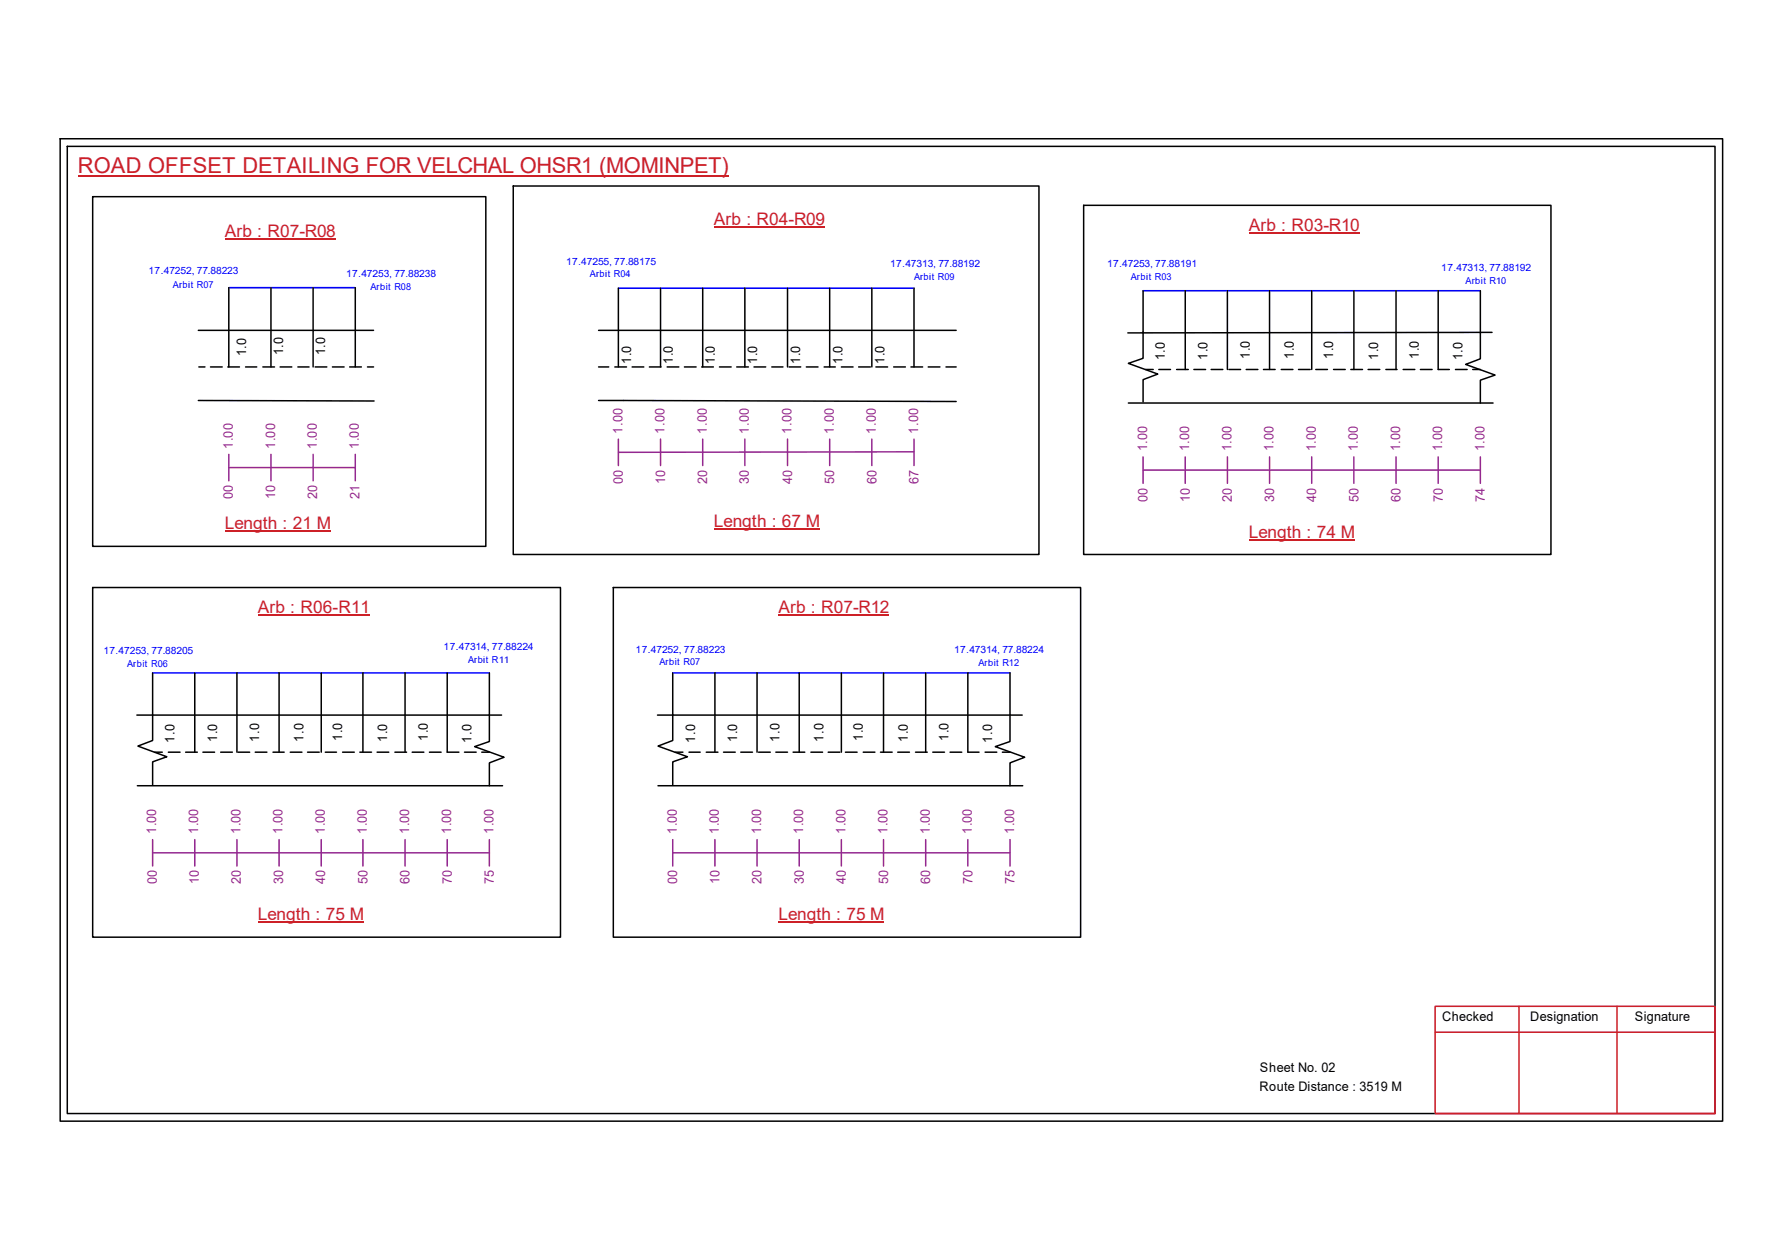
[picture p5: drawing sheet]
<svg xmlns="http://www.w3.org/2000/svg" width="297mm" height="210mm" viewBox="0 0 297 210" stroke-linecap="round" stroke-linejoin="round" font-family="sans-serif">
<g fill="none" stroke="#000" stroke-width=".25">
<path d="M10 23.1h277.1v163.7h-277.1zM11.2 24.4h274.7v161.1h-274.7zM15.4 32.8h65.6v58.2h-65.6zM85.6 31h87.6v61.4h-87.6zM180.6 34.2h77.9v58.2h-77.9zM33.1 55h29.2M38.1 47.9v13.2M45.2 47.9v13.2M52.2 47.9v13.2M59.2 47.9v13.2M99.8 55h59.6M103.1 48v13.1"/>
<path d="M110.1 48v13.1M117.1 48v13.1M124.2 48v13.1M131.3 48v13.1M138.3 48v13.1M145.3 48v13.1M152.4 48v13.1M190.5 55.3v4.4l-2.4 .8 4.9 1.8-2.5 .9v3.8M190.5 48.4v7.1M197.6 48.4v13.2M204.6 48.4v13.2M211.6 48.4v13.2"/>
<path d="M218.6 48.4v13.2M225.7 48.4v13.2M232.7 48.4v13.2M239.7 48.4v13.2h1.9M246.8 48.4v11.4l-2.5 .9 4.9 1.8-2.4 .8v3.8M248.7 55.4l-60.7 .1M33.1 66.7l29.3 .1M33.1 61.1h1.1M35.1 61.1h1.9M38 61.1h1.9M40.9 61.1h1.9M43.8 61.1h2"/>
<path d="M46.7 61.1h1.9M49.7 61.1h1.8M52.5 61.1h2M55.4 61.1h2M58.3 61.1h1.9M61.3 61.1h1M99.8 61.1h1.7M99.8 66.7l59.6 .2M102.5 61.1h1.9M105.4 61.1h1.9M108.2 61.1h2M111.2 61.1h2"/>
<path d="M114.1 61.1h1.9M117 61.1h1.9M119.9 61.1h2M122.8 61.1h2M125.7 61.1h1.9M128.6 61.1h1.9M131.5 61.1h2M134.4 61.1h2M137.4 61.1h1.8M140.2 61.1h2M143.1 61.1h2M146 61.1h2"/>
<path d="M149 61.1h1.9M151.8 61.1h2M154.7 61.1h2M157.7 61.1h1.7M188.1 67.1h60.8M191 61.6h1.2M193.2 61.6h1.9M196.1 61.6h2M199 61.6h2M201.9 61.6h1.9M204.8 61.6h2M207.7 61.6h2"/>
<path d="M210.6 61.6h2M213.6 61.6h1.9M216.4 61.6h2M219.3 61.6h2M222.3 61.6h1.9M225.2 61.6h1.9M228 61.6h2M231 61.6h1.9M233.9 61.6h1.9M236.8 61.6h1.9M242.6 61.6h2M245.5 61.6h1.3"/>
<path d="M15.4 97.9h78v58.2h-78zM102.2 97.9h77.9v58.2h-77.9zM22.8 119.1h60.8M25.4 119v4.4l-2.4 .9 4.8 1.8-2.4 .8v3.8M25.4 112.1v7M32.5 112.1v13.2M39.5 112.1v13.2M46.5 112.1v13.2M53.5 112.1v13.2M60.5 112.1v13.2M67.5 112.1v13.2M74.5 112.1v13.2h2"/>
<path d="M81.6 112.1v11.4l-2.5 .9 4.9 1.8-2.4 .9v3.8M109.6 119.1h60.8M112.1 119v4.4l-2.4 .9 4.9 1.8-2.5 .8v3.8M112.1 112.1v7M119.2 112.1v13.2M126.2 112.1v13.2M133.2 112.1v13.2M140.2 112.1v13.2M147.3 112.1v13.2M154.3 112.1v13.2M161.3 112.1v13.2h1.9M168.4 112.1v11.4l-2.5 .9 4.9 1.8-2.4 .9v3.8"/>
<path d="M22.9 130.9h60.9M25.8 125.3h1.2M28.1 125.3h1.9M30.9 125.3h2M33.8 125.3h2M36.8 125.3h1.9M39.7 125.3h1.9M42.5 125.3h2M45.5 125.3h1.9M48.4 125.3h1.9M51.3 125.3h1.9M54.2 125.3h1.9"/>
<path d="M57.1 125.3h2M60 125.3h1.9M62.9 125.3h1.9M65.8 125.3h2M68.7 125.3h2M71.6 125.3h1.9M77.4 125.3h2M80.3 125.3h1.3M109.7 130.9h60.8M112.6 125.3h1.2M114.8 125.3h1.9M117.7 125.3h2"/>
<path d="M120.6 125.3h2M123.5 125.3h1.9M126.4 125.3h2M129.3 125.3h2M132.2 125.3h2M135.2 125.3h1.9M138 125.3h2M140.9 125.3h2M143.9 125.3h1.9M146.8 125.3h1.9M149.6 125.3h2M152.6 125.3h2"/>
<path d="M155.5 125.3h1.9M158.4 125.3h1.9M164.2 125.3h2M167.1 125.3h1.3"/>
</g>
<path d="M239.2 167.6h46.7v17.9h-46.7zM239.2 172h46.7M253.2 167.6v17.9M269.5 167.6v17.9" fill="none" stroke="#cc1f26" stroke-width=".25"/>
<path d="M13 29.3h108.5" fill="none" stroke="#cd2027" stroke-width=".25"/>
<path d="M38.1 47.9h21.1M103.1 48h49.3M190.5 48.4h56.3M25.4 112.1h56.2M112.1 112.1h56.3" fill="none" stroke="#00f" stroke-width=".25"/>
<g fill="none" stroke="#93278f" stroke-width=".25">
<path d="M38.1 77.9h21.1M38.1 75.7v4.4M45.2 75.7v4.4M52.2 75.7v4.4M59.2 75.7v4.4M103.1 73.2v4.4M110.1 73.2v4.4M117.1 73.2v4.4M124.2 73.2v4.4M131.3 73.2v4.4M138.3 73.2v4.4M145.3 73.2v4.4"/>
<path d="M152.4 75.3l-49.3 .1M152.4 73.2v4.4M190.5 78.3h56.3M190.5 76.1v4.4M197.6 76.1v4.4M204.6 76.1v4.4M211.6 76.1v4.4M218.6 76.1v4.4M225.7 76.1v4.4M232.7 76.1v4.4M239.7 76.1v4.4M246.8 76.1v4.4"/>
<path d="M25.4 139.9v4.4M32.5 139.9v4.4M39.5 139.9v4.4M46.5 139.9v4.4M53.5 139.9v4.4M60.5 139.9v4.4M67.5 139.9v4.4M74.5 139.9v4.4M81.6 139.9v4.4M112.1 139.9v4.4M119.2 139.9v4.4M126.2 139.9v4.4"/>
<path d="M133.2 139.9v4.4M140.2 139.9v4.4M147.3 139.9v4.4M154.3 139.9v4.4M161.3 139.9v4.4M168.4 139.9v4.4M25.4 142.1h56.2M112.1 142.1h56.3"/>
</g>
<path d="M37.5 39.8h18.4M119 37.8h18.5M208.1 38.9h18.5M37.5 88.4h17.6M119 88.1h17.6M208.1 90h17.7M43 102.5h18.6M129.7 102.5h18.5M43 153.7h17.6M129.7 153.7h17.7" fill="none" stroke="#cd2027" stroke-width=".17"/>
<text font-size="3.6" fill="#cd2027" x="13" y="28.9">ROAD OFFSET DETAILING FOR VELCHAL OHSR1 (MOMINPET)</text>
<g font-size="2.9" fill="#cd2027">
<text x="37.5" y="39.5">Arb : R07-R08</text>
<text x="119" y="37.4">Arb : R04-R09</text>
<text x="208.1" y="38.5">Arb : R03-R10</text>
<text x="37.5" y="88.1">Length : 21 M</text>
<text x="119" y="87.8">Length : 67 M</text>
<text x="208.1" y="89.7">Length : 74 M</text>
<text x="43" y="102.2">Arb : R06-R11</text>
<text x="129.7" y="102.2">Arb : R07-R12</text>
<text x="43" y="153.3">Length : 75 M</text>
<text x="129.7" y="153.3">Length : 75 M</text>
</g>
<g font-size="2.2">
<text x="41" y="59.4" transform="rotate(-90 41 59.4)">1.0</text>
<text x="47.2" y="59.2" transform="rotate(-90 47.2 59.2)">1.0</text>
<text x="54.2" y="59.2" transform="rotate(-90 54.2 59.2)">1.0</text>
<text x="201.3" y="59.9" transform="rotate(-90 201.3 59.9)">1.0</text>
<text x="208.3" y="59.8" transform="rotate(-90 208.3 59.8)">1.0</text>
<text x="215.7" y="59.8" transform="rotate(-90 215.7 59.8)">1.0</text>
<text x="222.2" y="59.8" transform="rotate(-90 222.2 59.8)">1.0</text>
<text x="229.7" y="59.9" transform="rotate(-90 229.7 59.9)">1.0</text>
<text x="236.5" y="59.8" transform="rotate(-90 236.5 59.8)">1.0</text>
<text x="105.2" y="60.6" transform="rotate(-90 105.2 60.6)">1.0</text>
<text x="112.1" y="60.6" transform="rotate(-90 112.1 60.6)">1.0</text>
<text x="119.2" y="60.6" transform="rotate(-90 119.2 60.6)">1.0</text>
<text x="126.2" y="60.6" transform="rotate(-90 126.2 60.6)">1.0</text>
<text x="133.4" y="60.6" transform="rotate(-90 133.4 60.6)">1.0</text>
<text x="140.4" y="60.6" transform="rotate(-90 140.4 60.6)">1.0</text>
<text x="147.4" y="60.6" transform="rotate(-90 147.4 60.6)">1.0</text>
<text x="194.2" y="60" transform="rotate(-90 194.2 60)">1.0</text>
<text x="243.8" y="60" transform="rotate(-90 243.8 60)">1.0</text>
<text x="29.1" y="123.7" transform="rotate(-90 29.1 123.7)">1.0</text>
<text x="36.2" y="123.6" transform="rotate(-90 36.2 123.6)">1.0</text>
<text x="43.2" y="123.5" transform="rotate(-90 43.2 123.5)">1.0</text>
<text x="50.6" y="123.5" transform="rotate(-90 50.6 123.5)">1.0</text>
<text x="57" y="123.4" transform="rotate(-90 57 123.4)">1.0</text>
<text x="64.6" y="123.6" transform="rotate(-90 64.6 123.6)">1.0</text>
<text x="71.3" y="123.4" transform="rotate(-90 71.3 123.4)">1.0</text>
<text x="78.6" y="123.7" transform="rotate(-90 78.6 123.7)">1.0</text>
<text x="115.9" y="123.7" transform="rotate(-90 115.9 123.7)">1.0</text>
<text x="122.9" y="123.6" transform="rotate(-90 122.9 123.6)">1.0</text>
<text x="129.9" y="123.5" transform="rotate(-90 129.9 123.5)">1.0</text>
<text x="137.3" y="123.5" transform="rotate(-90 137.3 123.5)">1.0</text>
<text x="143.8" y="123.4" transform="rotate(-90 143.8 123.4)">1.0</text>
<text x="151.3" y="123.6" transform="rotate(-90 151.3 123.6)">1.0</text>
<text x="158.1" y="123.4" transform="rotate(-90 158.1 123.4)">1.0</text>
<text x="165.4" y="123.7" transform="rotate(-90 165.4 123.7)">1.0</text>
<text x="240.4" y="170.1">Checked</text>
<text x="255.1" y="170.1">Designation</text>
<text x="272.5" y="170.1">Signature</text>
<text x="210" y="178.6">Sheet No. 02</text>
<text x="209.9" y="181.7">Route Distance : 3519 M</text>
</g>
<g font-size="2.2" fill="#93278f">
<text x="38.8" y="74.8" transform="rotate(-90 38.8 74.8)">1.00</text>
<text x="45.8" y="74.8" transform="rotate(-90 45.8 74.8)">1.00</text>
<text x="52.8" y="74.8" transform="rotate(-90 52.8 74.8)">1.00</text>
<text x="59.8" y="74.8" transform="rotate(-90 59.8 74.8)">1.00</text>
<text x="103.8" y="72.2" transform="rotate(-90 103.8 72.2)">1.00</text>
<text x="110.8" y="72.2" transform="rotate(-90 110.8 72.2)">1.00</text>
<text x="117.8" y="72.2" transform="rotate(-90 117.8 72.2)">1.00</text>
<text x="124.8" y="72.2" transform="rotate(-90 124.8 72.2)">1.00</text>
<text x="131.9" y="72.2" transform="rotate(-90 131.9 72.2)">1.00</text>
<text x="139" y="72.2" transform="rotate(-90 139 72.2)">1.00</text>
<text x="146" y="72.2" transform="rotate(-90 146 72.2)">1.00</text>
<text x="153" y="72.2" transform="rotate(-90 153 72.2)">1.00</text>
<text x="191.2" y="75.2" transform="rotate(-90 191.2 75.2)">1.00</text>
<text x="198.2" y="75.2" transform="rotate(-90 198.2 75.2)">1.00</text>
<text x="205.3" y="75.2" transform="rotate(-90 205.3 75.2)">1.00</text>
<text x="212.3" y="75.2" transform="rotate(-90 212.3 75.2)">1.00</text>
<text x="219.3" y="75.2" transform="rotate(-90 219.3 75.2)">1.00</text>
<text x="226.4" y="75.2" transform="rotate(-90 226.4 75.2)">1.00</text>
<text x="233.4" y="75.2" transform="rotate(-90 233.4 75.2)">1.00</text>
<text x="240.4" y="75.2" transform="rotate(-90 240.4 75.2)">1.00</text>
<text x="247.4" y="75.2" transform="rotate(-90 247.4 75.2)">1.00</text>
<text x="38.8" y="83.1" transform="rotate(-90 38.8 83.1)">00</text>
<text x="45.8" y="83.1" transform="rotate(-90 45.8 83.1)">10</text>
<text x="52.9" y="83.1" transform="rotate(-90 52.9 83.1)">20</text>
<text x="59.9" y="83.1" transform="rotate(-90 59.9 83.1)">21</text>
<text x="103.8" y="80.6" transform="rotate(-90 103.8 80.6)">00</text>
<text x="110.9" y="80.6" transform="rotate(-90 110.9 80.6)">10</text>
<text x="117.9" y="80.6" transform="rotate(-90 117.9 80.6)">20</text>
<text x="124.8" y="80.6" transform="rotate(-90 124.8 80.6)">30</text>
<text x="132" y="80.6" transform="rotate(-90 132 80.6)">40</text>
<text x="139.1" y="80.6" transform="rotate(-90 139.1 80.6)">50</text>
<text x="146.1" y="80.6" transform="rotate(-90 146.1 80.6)">60</text>
<text x="153.1" y="80.6" transform="rotate(-90 153.1 80.6)">67</text>
<text x="191.3" y="83.6" transform="rotate(-90 191.3 83.6)">00</text>
<text x="198.3" y="83.6" transform="rotate(-90 198.3 83.6)">10</text>
<text x="205.4" y="83.6" transform="rotate(-90 205.4 83.6)">20</text>
<text x="212.4" y="83.6" transform="rotate(-90 212.4 83.6)">30</text>
<text x="219.4" y="83.6" transform="rotate(-90 219.4 83.6)">40</text>
<text x="226.4" y="83.6" transform="rotate(-90 226.4 83.6)">50</text>
<text x="233.5" y="83.6" transform="rotate(-90 233.5 83.6)">60</text>
<text x="240.5" y="83.6" transform="rotate(-90 240.5 83.6)">70</text>
<text x="247.5" y="83.6" transform="rotate(-90 247.5 83.6)">74</text>
<text x="26" y="138.9" transform="rotate(-90 26 138.9)">1.00</text>
<text x="33.1" y="138.9" transform="rotate(-90 33.1 138.9)">1.00</text>
<text x="40.1" y="138.9" transform="rotate(-90 40.1 138.9)">1.00</text>
<text x="47.1" y="138.9" transform="rotate(-90 47.1 138.9)">1.00</text>
<text x="54.1" y="138.9" transform="rotate(-90 54.1 138.9)">1.00</text>
<text x="61.2" y="138.9" transform="rotate(-90 61.2 138.9)">1.00</text>
<text x="68.2" y="138.9" transform="rotate(-90 68.2 138.9)">1.00</text>
<text x="75.2" y="138.9" transform="rotate(-90 75.2 138.9)">1.00</text>
<text x="82.3" y="138.9" transform="rotate(-90 82.3 138.9)">1.00</text>
<text x="112.8" y="138.9" transform="rotate(-90 112.8 138.9)">1.00</text>
<text x="119.8" y="138.9" transform="rotate(-90 119.8 138.9)">1.00</text>
<text x="126.9" y="138.9" transform="rotate(-90 126.9 138.9)">1.00</text>
<text x="133.9" y="138.9" transform="rotate(-90 133.9 138.9)">1.00</text>
<text x="140.9" y="138.9" transform="rotate(-90 140.9 138.9)">1.00</text>
<text x="148" y="138.9" transform="rotate(-90 148 138.9)">1.00</text>
<text x="155" y="138.9" transform="rotate(-90 155 138.9)">1.00</text>
<text x="162" y="138.9" transform="rotate(-90 162 138.9)">1.00</text>
<text x="169" y="138.9" transform="rotate(-90 169 138.9)">1.00</text>
<text x="26.1" y="147.3" transform="rotate(-90 26.1 147.3)">00</text>
<text x="33.1" y="147.3" transform="rotate(-90 33.1 147.3)">10</text>
<text x="40.2" y="147.3" transform="rotate(-90 40.2 147.3)">20</text>
<text x="47.2" y="147.3" transform="rotate(-90 47.2 147.3)">30</text>
<text x="54.2" y="147.3" transform="rotate(-90 54.2 147.3)">40</text>
<text x="61.3" y="147.3" transform="rotate(-90 61.3 147.3)">50</text>
<text x="68.3" y="147.3" transform="rotate(-90 68.3 147.3)">60</text>
<text x="75.3" y="147.3" transform="rotate(-90 75.3 147.3)">70</text>
<text x="82.3" y="147.3" transform="rotate(-90 82.3 147.3)">75</text>
<text x="112.9" y="147.3" transform="rotate(-90 112.9 147.3)">00</text>
<text x="119.9" y="147.3" transform="rotate(-90 119.9 147.3)">10</text>
<text x="127" y="147.3" transform="rotate(-90 127 147.3)">20</text>
<text x="134" y="147.3" transform="rotate(-90 134 147.3)">30</text>
<text x="141" y="147.3" transform="rotate(-90 141 147.3)">40</text>
<text x="148" y="147.3" transform="rotate(-90 148 147.3)">50</text>
<text x="155.1" y="147.3" transform="rotate(-90 155.1 147.3)">60</text>
<text x="162.1" y="147.3" transform="rotate(-90 162.1 147.3)">70</text>
<text x="169.1" y="147.3" transform="rotate(-90 169.1 147.3)">75</text>
</g>
<g font-size="1.7" fill="#00f">
<text x="24.8" y="45.7">17.47252, 77.88223</text>
<text x="57.7" y="46.2">17.47253, 77.88238</text>
<text x="94.4" y="44.1">17.47255, 77.88175</text>
<text x="148.4" y="44.5">17.47313, 77.88192</text>
<text x="184.5" y="44.5">17.47253, 77.88191</text>
<text x="240.2" y="45.2">17.47313, 77.88192</text>
<text x="17.2" y="109">17.47253, 77.88205</text>
<text x="74" y="108.3">17.47314, 77.88224</text>
<text x="106" y="108.7">17.47252, 77.88223</text>
<text x="159" y="108.7">17.47314, 77.88224</text>
</g>
<g font-size="1.6" fill="#00f">
<text x="28.8" y="47.9">Arbit R07</text>
<text x="98.3" y="46.2">Arbit R04</text>
<text x="152.4" y="46.7">Arbit R09</text>
<text x="188.5" y="46.6">Arbit R03</text>
<text x="244.3" y="47.3">Arbit R10</text>
<text x="61.8" y="48.3">Arbit R08</text>
<text x="21.2" y="111.1">Arbit R06</text>
<text x="78" y="110.4">Arbit R11</text>
<text x="109.9" y="110.8">Arbit R07</text>
<text x="163.1" y="110.9">Arbit R12</text>
</g>
</svg>
